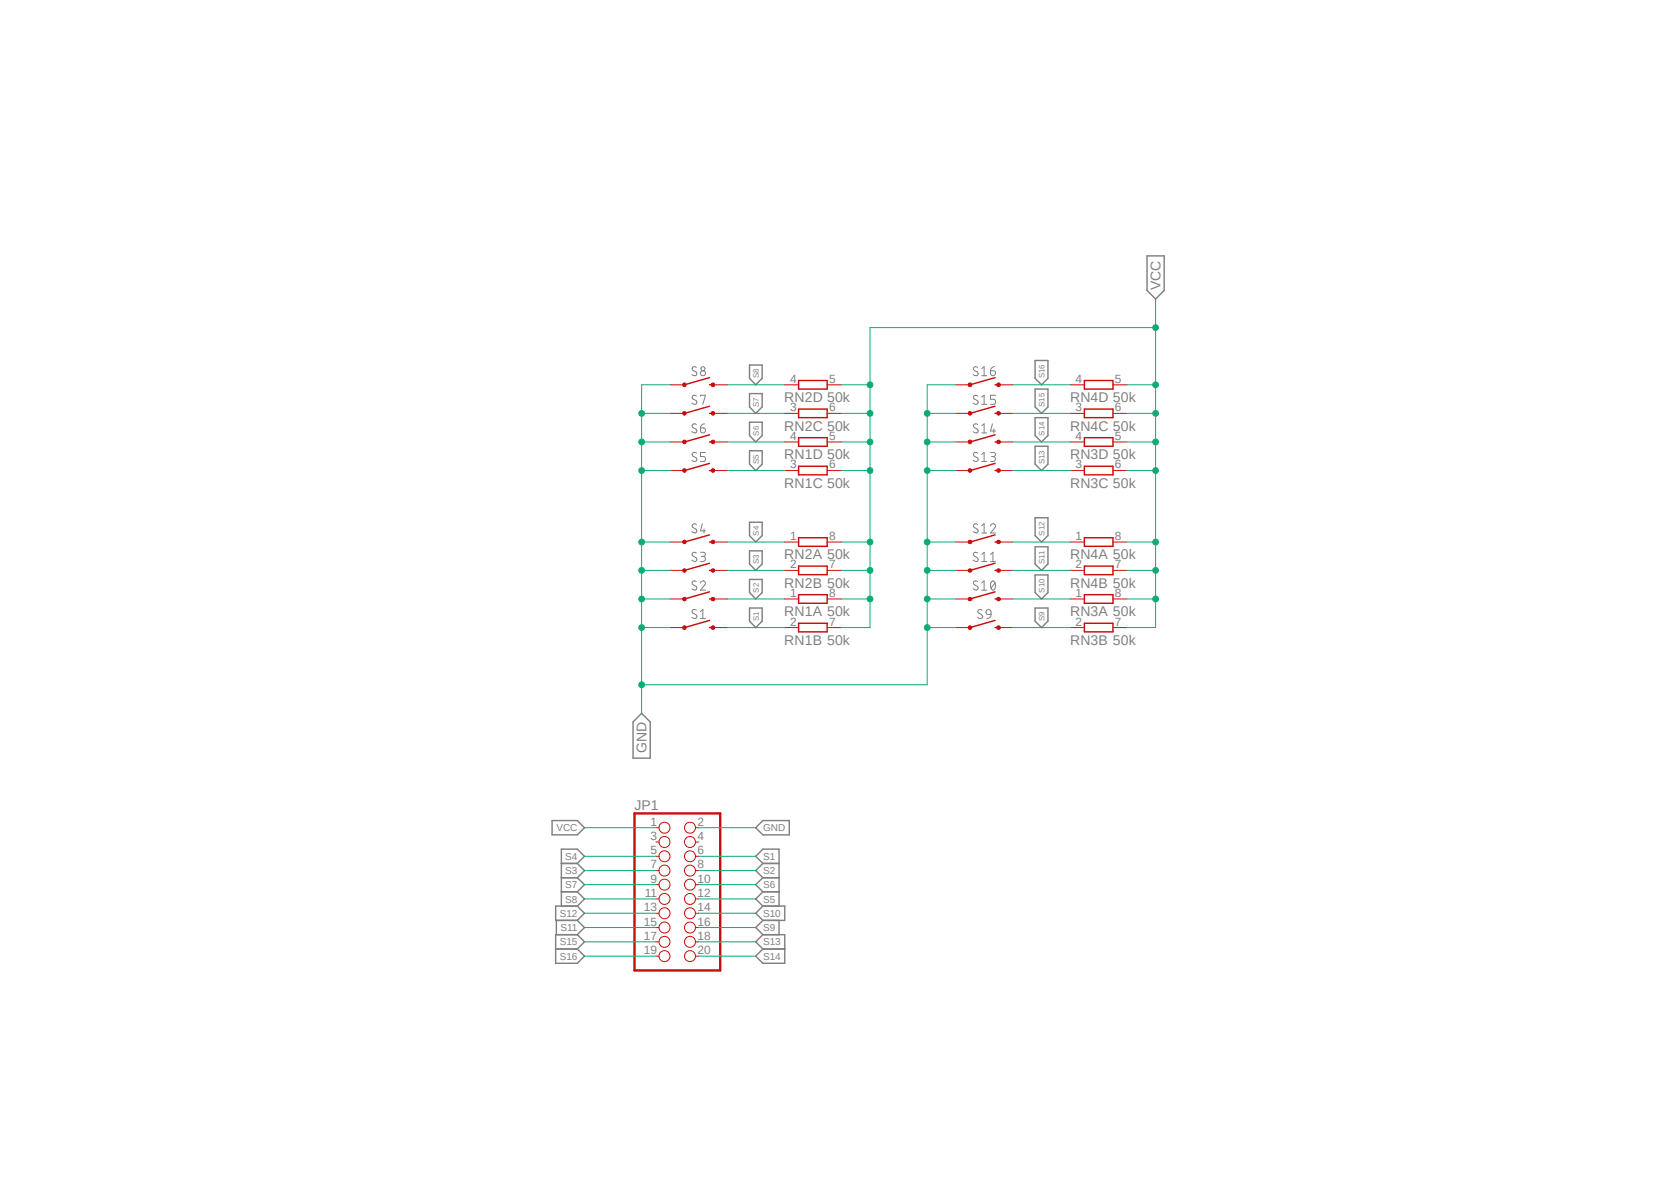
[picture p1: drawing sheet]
<svg xmlns="http://www.w3.org/2000/svg" width="297mm" height="210mm" viewBox="0 0 297 210" stroke-linecap="round" stroke-linejoin="round" font-family="sans-serif">
<path d="M97.9 45.2l109.4 127.6M207.3 45.2l-109.4 127.6" fill="none" stroke="#fff" stroke-width=".18"/>
<g fill="none" stroke="#808080" stroke-width=".18">
<path d="M123.8 75.4a.41 .41 0 0 0-.6 0 .41 .41 0 0 0 0 .6l.5 .2a.37 .37 0 0 1 .2 .4 .37 .37 0 0 1-.4 .3l-.5-.2M123.8 70.4a.42 .42 0 0 0-.6-.2 .42 .42 0 0 0-.1 .6l.6 .4a.37 .37 0 0 1 .2 .4 .37 .37 0 0 1-.4 .2l-.5-.2M123.8 65.3a.42 .42 0 0 0-.6-.1 .42 .42 0 0 0-.1 .5l.6 .4a.37 .37 0 0 1 .2 .4 .37 .37 0 0 1-.4 .3l-.5-.3M124.5 76h.6a.46 .46 0 0 1 .3 .5 .46 .46 0 0 1-.5 .4 .46 .46 0 0 1-.4-.4zM124.5 70.4v-.2h.9l-.5 1.6M125.2 75.3a.72 .72 0 0 0-.7 .7M173.8 75.4a.41 .41 0 0 0-.6 0 .41 .41 0 0 0 0 .6l.5 .2a.37 .37 0 0 1 .2 .4 .37 .37 0 0 1-.4 .3l-.5-.2M173.8 70.4a.42 .42 0 0 0-.6-.2 .42 .42 0 0 0-.1 .6l.6 .4a.37 .37 0 0 1 .2 .4 .37 .37 0 0 1-.4 .2l-.5-.2M173.8 65.3a.42 .42 0 0 0-.6-.1 .42 .42 0 0 0-.1 .5l.6 .4a.37 .37 0 0 1 .2 .4 .37 .37 0 0 1-.4 .3l-.5-.3M174.5 65.5l.4-.3v1.6M174.5 70.6l.4-.4v1.6M174.5 75.6l.4-.3v1.6"/>
<path d="M174.5 76.9h.9M174.5 71.8h.9M174.5 66.8h.9M176.1 65.9h.5a.44 .44 0 0 1 .3 .4 .44 .44 0 0 1-.4 .4 .44 .44 0 0 1-.4-.4zM176.4 75.3l-.3 1.3h.9M176.7 76.2v.7M176.8 65.2a.72 .72 0 0 0-.7 .7M177 70.2h-.9v.8h.5a.45 .45 0 0 1 .4 .4 .45 .45 0 0 1-.4 .4h-.5M123.8 98.3a.42 .42 0 0 0-.6-.2 .42 .42 0 0 0-.1 .6l.6 .4a.37 .37 0 0 1 .2 .4 .37 .37 0 0 1-.4 .3l-.5-.3M123.8 93.2a.39 .39 0 0 0-.6-.1 .39 .39 0 0 0 0 .6l.5 .3a.37 .37 0 0 1 .2 .4 .37 .37 0 0 1-.4 .3l-.5-.3M123.8 80.5a.41 .41 0 0 0-.6 0 .41 .41 0 0 0 0 .6l.5 .2a.37 .37 0 0 1 .2 .4 .37 .37 0 0 1-.4 .3l-.5-.2M124.5 98.1h.6a.36 .36 0 0 1 .3 .4 .36 .36 0 0 1-.3 .3h-.4"/>
<path d="M124.8 93l-.3 1.3h.9M124.9 98.8a.47 .47 0 0 1 .5 .5 .47 .47 0 0 1-.5 .5h-.4M125.1 94v.7M125.4 80.4h-.9v.7h.6a.46 .46 0 0 1 .3 .5 .46 .46 0 0 1-.3 .4h-.6M173.8 98.3a.42 .42 0 0 0-.6-.2 .42 .42 0 0 0-.1 .6l.6 .4a.37 .37 0 0 1 .2 .4 .37 .37 0 0 1-.4 .3l-.5-.3M173.8 93.2a.39 .39 0 0 0-.6-.1 .39 .39 0 0 0 0 .6l.5 .3a.37 .37 0 0 1 .2 .4 .37 .37 0 0 1-.4 .3l-.5-.3M173.8 80.5a.41 .41 0 0 0-.6 0 .41 .41 0 0 0 0 .6l.5 .2a.37 .37 0 0 1 .2 .4 .37 .37 0 0 1-.4 .3l-.5-.2M174.5 99.8h.9M174.5 82h.9M174.5 80.7l.4-.3v1.6M174.5 93.4l.4-.4v1.7M174.5 98.5l.4-.4v1.7"/>
<path d="M174.5 94.7h.9M176.1 93.4a.43 .43 0 0 1 .6-.3 .43 .43 0 0 1 .1 .7l-.7 .9h.9M176.1 80.4h.7a.37 .37 0 0 1 .1 .5 .37 .37 0 0 1-.3 .2h-.4M176.1 99.8h.9M176.1 98.5l.4-.4v1.7M176.5 81.1a.45 .45 0 0 1 .4 .4 .45 .45 0 0 1-.2 .5h-.6M123.8 108.4a.42 .42 0 0 0-.6-.1 .42 .42 0 0 0-.1 .5l.6 .4a.37 .37 0 0 1 .2 .4 .37 .37 0 0 1-.4 .3l-.5-.2M123.8 103.3a.42 .42 0 0 0-.6-.1 .42 .42 0 0 0-.1 .6l.6 .4a.37 .37 0 0 1 .2 .4 .37 .37 0 0 1-.4 .3l-.5-.3M124.5 103.6a.44 .44 0 0 1 .6-.4 .44 .44 0 0 1 .2 .7l-.8 1h.9M124.5 108.7l.4-.4v1.6M124.5 109.9h.9M173.8 103.3a.42 .42 0 0 0-.6-.1 .42 .42 0 0 0-.1 .6l.6 .4a.37 .37 0 0 1 .2 .4 .37 .37 0 0 1-.4 .3l-.5-.3"/>
<path d="M174.5 104.9h.9M174.5 103.6l.4-.4v1.7M174.6 108.4a.42 .42 0 0 0-.6-.1 .42 .42 0 0 0-.1 .5l.7 .6v.3a.6 .6 0 0 1-.9 0M175.3 108.5a.49 .49 0 0 1 .8 0v.7l-.7-.1-.1-.3zM176.1 109.2a.72 .72 0 0 1-.7 .7M176.3 103.3l.2-.1a.96 .96 0 0 1 0 1.7 1.01 1.01 0 0 1-.2-1.6zM176.9 103.6l-.8 .9"/>
<circle cx="124.9" cy="66.3" r=".46"/>
<circle cx="124.9" cy="65.5" r=".37"/>
</g>
<g fill="none" stroke="#808080" stroke-width=".25">
<path d="M203.9 45.5h3v6.1l-1.5 1.5-1.5-1.5zM133.2 64.9h2.3v2.3l-1.2 1.2-1.1-1.2zM133.2 69.9h2.3v2.4l-1.2 1.1-1.1-1.1zM133.2 75h2.3v2.4l-1.2 1.1-1.1-1.1zM184 64.1h2.3v3.1l-1.2 1.2-1.1-1.2zM184 69.1h2.3v3.2l-1.2 1.1-1.1-1.1zM184 74.2h2.3v3.2l-1.2 1.1-1.1-1.1zM184 79.3h2.3v3.2l-1.2 1.1-1.1-1.1zM133.2 80.1h2.3v2.4l-1.2 1.1-1.1-1.1zM133.2 92.8h2.3v2.4l-1.2 1.1-1.1-1.1zM133.2 97.9h2.3v2.3l-1.2 1.1-1.1-1.1zM184 97.2h2.3v3l-1.2 1.1-1.1-1.1z"/>
<path d="M184 92h2.3v3.2l-1.2 1.1-1.1-1.1zM133.2 103h2.3v2.3l-1.2 1.1-1.1-1.1zM133.2 108h2.3v2.4l-1.2 1.1-1.1-1.1zM184 108h2.3v2.4l-1.2 1.1-1.1-1.1zM184 102.2h2.3v3.1l-1.2 1.1-1.1-1.1zM112.5 128.3l1.5-1.6 1.6 1.6v6.4h-3.1zM98.1 145.8h4.5l1.3 1.3-1.3 1.2h-4.5zM99.8 158.5h2.8M99.8 156h2.8M99.8 153.4h2.8M102.6 158.5l1.3 1.2-1.3 1.3M102.6 153.4l1.3-1.3-1.3-1.2h-2.8v10.1"/>
<path d="M102.6 156l1.3 1.2-1.3 1.3M102.6 153.4l1.3 1.3-1.3 1.3M135.6 158.5h2.9M135.6 156h2.9M135.6 156l-1.3 1.2 1.3 1.3M135.6 153.4l-1.3-1.3 1.3-1.2h2.9v10.1M135.6 158.5l-1.3 1.2 1.3 1.3M135.6 153.4h2.9M135.6 153.4l-1.3 1.3 1.3 1.3M135.6 145.8h4.7v2.5h-4.7l-1.3-1.2zM98.8 168.6h3.8M98.9 163.5v2.6"/>
<path d="M102.6 161h-3.8v2.5h3.8M102.6 166.1h-3.8v5.1h3.8l1.3-1.3-1.3-1.3M102.6 166.1l1.3 1.2-1.3 1.3M102.6 161l1.3 1.3-1.3 1.2M102.6 163.5l1.3 1.3-1.3 1.3M135.6 161h3.9v2.5h-3.9M135.6 166.1h3.9v5.1h-3.9l-1.3-1.3 1.3-1.3M135.6 168.6h3.9M135.6 166.1l-1.3 1.2 1.3 1.3M135.6 161l-1.3 1.3 1.3 1.2M135.6 163.5l-1.3 1.3 1.3 1.3M138.5 163.5v2.6"/>
</g>
<path d="M126.1 111.5h.6M126.1 110.2l-4.4 1.3" fill="none" stroke="#c90d0c" stroke-width=".25"/>
<path d="M121.4 111.3l.3-.1 .2 .1v.5h-.5z" fill-rule="evenodd" fill="#c90d0c"/>
<path d="M121.4 111.3l.3-.1 .2 .1v.5h-.5z" fill="none" stroke="#c90d0c" stroke-width=".18"/>
<path d="M126.5 111.3l.2-.1 .3 .1v.5h-.5z" fill-rule="evenodd" fill="#c90d0c"/>
<path d="M119.1 111.5h2.6M126.5 111.3l.2-.1 .3 .1v.5h-.5zM126.7 111.5h2.6" fill="none" stroke="#c90d0c" stroke-width=".18"/>
<path d="M126.1 106.4h.6M126.1 105.2l-4.4 1.2" fill="none" stroke="#c90d0c" stroke-width=".25"/>
<path d="M121.4 106.2h.5v.5h-.5z" fill-rule="evenodd" fill="#c90d0c"/>
<path d="M121.4 106.2h.5v.5h-.5z" fill="none" stroke="#c90d0c" stroke-width=".18"/>
<path d="M126.5 106.2h.5v.5h-.5z" fill-rule="evenodd" fill="#c90d0c"/>
<path d="M119.1 106.4h2.6M126.5 106.2h.5v.5h-.5zM126.7 106.4h2.6" fill="none" stroke="#c90d0c" stroke-width=".18"/>
<path d="M126.1 101.3h.6M126.1 100.1l-4.4 1.2" fill="none" stroke="#c90d0c" stroke-width=".25"/>
<path d="M121.4 101.1h.5v.5h-.5z" fill-rule="evenodd" fill="#c90d0c"/>
<path d="M121.4 101.1h.5v.5h-.5z" fill="none" stroke="#c90d0c" stroke-width=".18"/>
<path d="M126.5 101.1h.5v.5h-.5z" fill-rule="evenodd" fill="#c90d0c"/>
<path d="M119.1 101.3h2.6M126.5 101.1h.5v.5h-.5zM126.7 101.3h2.6" fill="none" stroke="#c90d0c" stroke-width=".18"/>
<path d="M126.1 96.3h.6M126.1 95l-4.4 1.3" fill="none" stroke="#c90d0c" stroke-width=".25"/>
<path d="M121.4 96.1h.5v.4h-.5z" fill-rule="evenodd" fill="#c90d0c"/>
<path d="M121.4 96.1h.5v.4h-.5z" fill="none" stroke="#c90d0c" stroke-width=".18"/>
<path d="M126.5 96.1h.5v.4h-.5z" fill-rule="evenodd" fill="#c90d0c"/>
<path d="M119.1 96.3h2.6M126.5 96.1h.5v.4h-.5zM126.7 96.3h2.6" fill="none" stroke="#c90d0c" stroke-width=".18"/>
<path d="M126.1 83.6h.6M126.1 82.3l-4.4 1.3" fill="none" stroke="#c90d0c" stroke-width=".25"/>
<path d="M121.4 83.4h.5v.4l-.2 .1-.3-.1z" fill-rule="evenodd" fill="#c90d0c"/>
<path d="M121.4 83.4h.5v.4l-.2 .1-.3-.1z" fill="none" stroke="#c90d0c" stroke-width=".18"/>
<path d="M126.5 83.4h.5v.4l-.3 .1-.2-.1z" fill-rule="evenodd" fill="#c90d0c"/>
<path d="M119.1 83.6h2.6M126.5 83.4h.5v.4l-.3 .1-.2-.1zM126.7 83.6h2.6" fill="none" stroke="#c90d0c" stroke-width=".18"/>
<path d="M126.1 78.5h.6M126.1 77.3l-4.4 1.2" fill="none" stroke="#c90d0c" stroke-width=".25"/>
<path d="M121.4 78.3h.5v.4l-.2 .2-.3-.2z" fill-rule="evenodd" fill="#c90d0c"/>
<path d="M121.4 78.3h.5v.4l-.2 .2-.3-.2z" fill="none" stroke="#c90d0c" stroke-width=".18"/>
<path d="M126.5 78.3h.5v.4l-.3 .2-.2-.2z" fill-rule="evenodd" fill="#c90d0c"/>
<path d="M119.1 78.5h2.6M126.5 78.3h.5v.4l-.3 .2-.2-.2zM126.7 78.5h2.6" fill="none" stroke="#c90d0c" stroke-width=".18"/>
<path d="M126.1 73.4h.6M126.1 72.2l-4.4 1.2" fill="none" stroke="#c90d0c" stroke-width=".25"/>
<path d="M121.4 73.2h.5v.5l-.2 .1-.3-.1z" fill-rule="evenodd" fill="#c90d0c"/>
<path d="M121.4 73.2h.5v.5l-.2 .1-.3-.1z" fill="none" stroke="#c90d0c" stroke-width=".18"/>
<path d="M126.5 73.2h.5v.5l-.3 .1-.2-.1z" fill-rule="evenodd" fill="#c90d0c"/>
<path d="M119.1 73.4h2.6M126.5 73.2h.5v.5l-.3 .1-.2-.1zM126.7 73.4h2.6" fill="none" stroke="#c90d0c" stroke-width=".18"/>
<path d="M126.1 68.4h.6M126.1 67.1l-4.4 1.3" fill="none" stroke="#c90d0c" stroke-width=".25"/>
<circle cx="121.7" cy="68.4" r=".34" fill="#c90d0c"/>
<circle cx="121.7" cy="68.4" r=".34" fill="none" stroke="#c90d0c" stroke-width=".18"/>
<circle cx="126.7" cy="68.4" r=".34" fill="#c90d0c"/>
<g fill="none" stroke="#c90d0c" stroke-width=".18">
<path d="M119.1 68.4h2.6M126.7 68.4h2.6"/>
<circle cx="126.7" cy="68.4" r=".34"/>
</g>
<path d="M176.9 111.5h.6M176.9 110.2l-4.5 1.3" fill="none" stroke="#c90d0c" stroke-width=".25"/>
<path d="M172.2 111.3l.2-.1 .2 .1 .2 .2-.2 .3h-.4z" fill-rule="evenodd" fill="#c90d0c"/>
<path d="M172.2 111.3l.2-.1 .2 .1 .2 .2-.2 .3h-.4z" fill="none" stroke="#c90d0c" stroke-width=".18"/>
<path d="M177.2 111.3l.3-.1 .2 .1 .1 .2-.1 .3h-.5z" fill-rule="evenodd" fill="#c90d0c"/>
<path d="M169.9 111.5h2.5M177.2 111.3l.3-.1 .2 .1 .1 .2-.1 .3h-.5zM177.5 111.5h2.5" fill="none" stroke="#c90d0c" stroke-width=".18"/>
<path d="M176.9 106.4h.6M176.9 105.2l-4.5 1.2" fill="none" stroke="#c90d0c" stroke-width=".25"/>
<path d="M172.2 106.2h.4l.2 .2-.2 .3h-.4z" fill-rule="evenodd" fill="#c90d0c"/>
<path d="M172.2 106.2h.4l.2 .2-.2 .3h-.4z" fill="none" stroke="#c90d0c" stroke-width=".18"/>
<path d="M177.2 106.2h.5l.1 .2-.1 .3h-.5z" fill-rule="evenodd" fill="#c90d0c"/>
<path d="M169.9 106.4h2.5M177.2 106.2h.5l.1 .2-.1 .3h-.5zM177.5 106.4h2.5" fill="none" stroke="#c90d0c" stroke-width=".18"/>
<path d="M176.9 101.3h.6M176.9 100.1l-4.5 1.2" fill="none" stroke="#c90d0c" stroke-width=".25"/>
<path d="M172.2 101.1h.4l.2 .2-.2 .3h-.4z" fill-rule="evenodd" fill="#c90d0c"/>
<path d="M172.2 101.1h.4l.2 .2-.2 .3h-.4z" fill="none" stroke="#c90d0c" stroke-width=".18"/>
<path d="M177.2 101.1h.5l.1 .2-.1 .3h-.5z" fill-rule="evenodd" fill="#c90d0c"/>
<path d="M169.9 101.3h2.5M177.2 101.1h.5l.1 .2-.1 .3h-.5zM177.5 101.3h2.5" fill="none" stroke="#c90d0c" stroke-width=".18"/>
<path d="M176.9 96.3h.6M176.9 95l-4.5 1.3" fill="none" stroke="#c90d0c" stroke-width=".25"/>
<path d="M172.2 96.1h.4l.2 .2-.2 .2h-.4z" fill-rule="evenodd" fill="#c90d0c"/>
<path d="M172.2 96.1h.4l.2 .2-.2 .2h-.4z" fill="none" stroke="#c90d0c" stroke-width=".18"/>
<path d="M177.2 96.1h.5l.1 .2-.1 .2h-.5z" fill-rule="evenodd" fill="#c90d0c"/>
<path d="M169.9 96.3h2.5M177.2 96.1h.5l.1 .2-.1 .2h-.5zM177.5 96.3h2.5" fill="none" stroke="#c90d0c" stroke-width=".18"/>
<path d="M176.9 83.6h.6M176.9 82.3l-4.5 1.3" fill="none" stroke="#c90d0c" stroke-width=".25"/>
<path d="M172.2 83.4h.4l.2 .2-.2 .2-.2 .1-.2-.1z" fill-rule="evenodd" fill="#c90d0c"/>
<path d="M172.2 83.4h.4l.2 .2-.2 .2-.2 .1-.2-.1z" fill="none" stroke="#c90d0c" stroke-width=".18"/>
<path d="M177.2 83.4h.5l.1 .2-.1 .2-.2 .1-.3-.1z" fill-rule="evenodd" fill="#c90d0c"/>
<path d="M169.9 83.6h2.5M177.2 83.4h.5l.1 .2-.1 .2-.2 .1-.3-.1zM177.5 83.6h2.5" fill="none" stroke="#c90d0c" stroke-width=".18"/>
<path d="M176.9 78.5h.6M176.9 77.3l-4.5 1.2" fill="none" stroke="#c90d0c" stroke-width=".25"/>
<path d="M172.2 78.3h.4l.2 .2-.2 .2-.2 .2-.2-.2z" fill-rule="evenodd" fill="#c90d0c"/>
<path d="M172.2 78.3h.4l.2 .2-.2 .2-.2 .2-.2-.2z" fill="none" stroke="#c90d0c" stroke-width=".18"/>
<path d="M177.2 78.3h.5l.1 .2-.1 .2-.2 .2-.3-.2z" fill-rule="evenodd" fill="#c90d0c"/>
<path d="M169.9 78.5h2.5M177.2 78.3h.5l.1 .2-.1 .2-.2 .2-.3-.2zM177.5 78.5h2.5" fill="none" stroke="#c90d0c" stroke-width=".18"/>
<path d="M176.9 73.4h.6M176.9 72.2l-4.5 1.2" fill="none" stroke="#c90d0c" stroke-width=".25"/>
<path d="M172.2 73.2h.4l.2 .2-.2 .3-.2 .1-.2-.1z" fill-rule="evenodd" fill="#c90d0c"/>
<path d="M172.2 73.2h.4l.2 .2-.2 .3-.2 .1-.2-.1z" fill="none" stroke="#c90d0c" stroke-width=".18"/>
<path d="M177.2 73.2h.5l.1 .2-.1 .3-.2 .1-.3-.1z" fill-rule="evenodd" fill="#c90d0c"/>
<path d="M169.9 73.4h2.5M177.2 73.2h.5l.1 .2-.1 .3-.2 .1-.3-.1zM177.5 73.4h2.5" fill="none" stroke="#c90d0c" stroke-width=".18"/>
<path d="M176.9 68.4h.6M176.9 67.1l-4.5 1.3" fill="none" stroke="#c90d0c" stroke-width=".25"/>
<path d="M172.2 68.1h.4l.2 .3-.2 .2h-.4z" fill-rule="evenodd" fill="#c90d0c"/>
<path d="M172.2 68.1h.4l.2 .3-.2 .2h-.4z" fill="none" stroke="#c90d0c" stroke-width=".18"/>
<path d="M177.2 68.1h.5l.1 .3-.1 .2h-.5z" fill-rule="evenodd" fill="#c90d0c"/>
<g fill="none" stroke="#c90d0c" stroke-width=".18">
<path d="M139.4 68.4h2.5M139.4 78.5h2.5M139.4 73.4h2.5M147 68.4h2.6M147 78.5h2.6M147 73.4h2.6M169.9 68.4h2.5M177.2 68.1h.5l.1 .3-.1 .2h-.5zM177.5 68.4h2.5M190.2 68.4h2.5M190.2 78.5h2.5M190.2 73.4h2.5"/>
<path d="M197.8 68.4h2.5M197.8 78.5h2.5M197.8 73.4h2.5M139.4 83.6h2.5M139.4 96.3h2.5M147 83.6h2.6M147 96.3h2.6M190.2 83.6h2.5M190.2 96.3h2.5M197.8 83.6h2.5M197.8 96.3h2.5M139.4 106.4h2.5"/>
<path d="M139.4 111.5h2.5M139.4 101.3h2.5M147 106.4h2.6M147 111.5h2.6M147 101.3h2.6M190.2 106.4h2.5M190.2 111.5h2.5M190.2 101.3h2.5M197.8 106.4h2.5M197.8 111.5h2.5M197.8 101.3h2.5M116.6 147.1h.5"/>
<path d="M116.6 149.6h.5M116.6 152.1h.5M116.6 154.7h.5M116.6 157.2h.5M116.6 159.7h.5M123.6 147.1h.6M123.6 149.6h.6M123.6 152.1h.6M123.6 154.7h.6M123.6 157.2h.6M123.6 159.7h.6M116.6 162.3h.5"/>
<path d="M116.6 164.8h.5M116.6 167.3h.5M116.6 169.9h.5M123.6 162.3h.6M123.6 164.8h.6M123.6 167.3h.6M123.6 169.9h.6"/>
<circle cx="118.1" cy="149.6" r=".98"/>
<circle cx="118.1" cy="147.1" r=".98"/>
<circle cx="118.1" cy="154.7" r=".98"/>
<circle cx="118.1" cy="157.2" r=".98"/>
<circle cx="118.1" cy="159.7" r=".98"/>
<circle cx="118.1" cy="152.1" r=".98"/>
<circle cx="122.6" cy="149.6" r=".98"/>
<circle cx="122.6" cy="157.2" r=".98"/>
<circle cx="122.6" cy="147.1" r=".98"/>
<circle cx="122.6" cy="159.7" r=".98"/>
<circle cx="122.6" cy="154.7" r=".98"/>
<circle cx="122.6" cy="152.1" r=".98"/>
<circle cx="118.1" cy="169.9" r=".98"/>
<circle cx="118.1" cy="162.3" r=".98"/>
<circle cx="118.1" cy="167.3" r=".98"/>
<circle cx="118.1" cy="164.8" r=".98"/>
<circle cx="122.6" cy="162.3" r=".98"/>
<circle cx="122.6" cy="164.8" r=".98"/>
<circle cx="122.6" cy="167.3" r=".98"/>
<circle cx="122.6" cy="169.9" r=".98"/>
</g>
<g fill="none" stroke="#c90d0c" stroke-width=".25">
<path d="M141.9 67.6h5.1v1.5h-5.1zM141.9 72.7h5.1v1.5h-5.1zM141.9 77.8h5.1v1.5h-5.1zM192.7 77.8h5.1v1.5h-5.1zM192.7 72.7h5.1v1.5h-5.1zM192.7 67.6h5.1v1.5h-5.1zM141.9 82.8h5.1v1.6h-5.1zM141.9 95.5h5.1v1.6h-5.1zM192.7 82.8h5.1v1.6h-5.1zM192.7 95.5h5.1v1.6h-5.1zM141.9 105.7h5.1v1.5h-5.1zM141.9 100.6h5.1v1.5h-5.1z"/>
<path d="M141.9 110.7h5.1v1.6h-5.1zM192.7 105.7h5.1v1.5h-5.1zM192.7 110.7h5.1v1.6h-5.1zM192.7 100.6h5.1v1.5h-5.1z"/>
</g>
<path d="M112.8 144.5h15.2v27.9h-15.2z" fill="none" stroke="#c90d0c" stroke-width=".42"/>
<g fill="none" stroke="#0dab76" stroke-width=".18">
<path d="M205.4 53.1v5.1h-50.8v53.3M129.3 68.4h10.1M129.3 73.4h10.1M129.3 78.5h10.1M180 68.4h10.2M180 73.4h10.2M180 78.5h10.2M129.3 83.6h10.1M129.3 96.3h10.1M180 83.6h10.2M180 96.3h10.2M129.3 101.3h10.1"/>
<path d="M129.3 106.4h10.1M129.3 111.5h10.1M180 101.3h10.2M180 106.4h10.2M180 111.5h10.2M103.9 159.7h12.7M103.9 157.2h12.7M103.9 152.1h12.7M103.9 154.7h12.7M124.2 159.7h10.1M124.2 157.2h10.1M124.2 152.1h10.1"/>
<path d="M124.2 154.7h10.1M103.9 169.9h12.7M103.9 167.3h12.7M103.9 162.3h12.7M103.9 164.8h12.7M124.2 169.9h10.1M124.2 167.3h10.1M124.2 162.3h10.1M124.2 164.8h10.1"/>
</g>
<circle cx="205.4" cy="58.2" r=".51" fill="#0dab76"/>
<g fill="none" stroke="#0dab76" stroke-width=".18">
<path d="M149.6 106.4h5"/>
<circle cx="205.4" cy="58.2" r=".51"/>
</g>
<circle cx="154.6" cy="106.4" r=".51" fill="#0dab76"/>
<g fill="none" stroke="#0dab76" stroke-width=".18">
<path d="M149.6 78.5h5M149.6 111.5h5"/>
<circle cx="154.6" cy="106.4" r=".51"/>
</g>
<circle cx="154.6" cy="78.5" r=".51" fill="#0dab76"/>
<g fill="none" stroke="#0dab76" stroke-width=".18">
<path d="M149.6 83.6h5"/>
<circle cx="154.6" cy="78.5" r=".51"/>
</g>
<circle cx="154.6" cy="83.6" r=".51" fill="#0dab76"/>
<g fill="none" stroke="#0dab76" stroke-width=".18">
<path d="M149.6 96.3h5"/>
<circle cx="154.6" cy="83.6" r=".51"/>
</g>
<circle cx="154.6" cy="96.3" r=".51" fill="#0dab76"/>
<g fill="none" stroke="#0dab76" stroke-width=".18">
<path d="M149.6 101.3h5"/>
<circle cx="154.6" cy="96.3" r=".51"/>
</g>
<circle cx="154.6" cy="101.3" r=".51" fill="#0dab76"/>
<g fill="none" stroke="#0dab76" stroke-width=".18">
<path d="M149.6 68.4h5"/>
<circle cx="154.6" cy="101.3" r=".51"/>
</g>
<circle cx="154.6" cy="68.4" r=".51" fill="#0dab76"/>
<g fill="none" stroke="#0dab76" stroke-width=".18">
<path d="M149.6 73.4h5"/>
<circle cx="154.6" cy="68.4" r=".51"/>
</g>
<circle cx="154.6" cy="73.4" r=".51" fill="#0dab76"/>
<g fill="none" stroke="#0dab76" stroke-width=".18">
<path d="M205.4 58.2v53.3M200.3 68.4h5.1"/>
<circle cx="154.6" cy="73.4" r=".51"/>
</g>
<circle cx="205.4" cy="68.4" r=".51" fill="#0dab76"/>
<g fill="none" stroke="#0dab76" stroke-width=".18">
<path d="M200.3 73.4h5.1"/>
<circle cx="205.4" cy="68.4" r=".51"/>
</g>
<circle cx="205.4" cy="73.4" r=".51" fill="#0dab76"/>
<g fill="none" stroke="#0dab76" stroke-width=".18">
<path d="M200.3 78.5h5.1"/>
<circle cx="205.4" cy="73.4" r=".51"/>
</g>
<circle cx="205.4" cy="78.5" r=".51" fill="#0dab76"/>
<g fill="none" stroke="#0dab76" stroke-width=".18">
<path d="M200.3 83.6h5.1"/>
<circle cx="205.4" cy="78.5" r=".51"/>
</g>
<circle cx="205.4" cy="83.6" r=".51" fill="#0dab76"/>
<g fill="none" stroke="#0dab76" stroke-width=".18">
<path d="M200.3 96.3h5.1"/>
<circle cx="205.4" cy="83.6" r=".51"/>
</g>
<circle cx="205.4" cy="96.3" r=".51" fill="#0dab76"/>
<g fill="none" stroke="#0dab76" stroke-width=".18">
<path d="M200.3 101.3h5.1"/>
<circle cx="205.4" cy="96.3" r=".51"/>
</g>
<circle cx="205.4" cy="101.3" r=".51" fill="#0dab76"/>
<g fill="none" stroke="#0dab76" stroke-width=".18">
<path d="M200.3 106.4h5.1"/>
<circle cx="205.4" cy="101.3" r=".51"/>
</g>
<circle cx="205.4" cy="106.4" r=".51" fill="#0dab76"/>
<g fill="none" stroke="#0dab76" stroke-width=".18">
<path d="M114 73.4h5.1M119.1 68.4h-5.1v53.3h50.8v-53.3h5.1M200.3 111.5h5.1M103.9 147.1h12.7"/>
<circle cx="205.4" cy="106.4" r=".51"/>
</g>
<circle cx="114" cy="73.4" r=".51" fill="#0dab76"/>
<g fill="none" stroke="#0dab76" stroke-width=".18">
<path d="M114 78.5h5.1"/>
<circle cx="114" cy="73.4" r=".51"/>
</g>
<circle cx="114" cy="78.5" r=".51" fill="#0dab76"/>
<g fill="none" stroke="#0dab76" stroke-width=".18">
<path d="M114 83.6h5.1"/>
<circle cx="114" cy="78.5" r=".51"/>
</g>
<circle cx="114" cy="83.6" r=".51" fill="#0dab76"/>
<g fill="none" stroke="#0dab76" stroke-width=".18">
<path d="M114 96.3h5.1"/>
<circle cx="114" cy="83.6" r=".51"/>
</g>
<circle cx="114" cy="96.3" r=".51" fill="#0dab76"/>
<g fill="none" stroke="#0dab76" stroke-width=".18">
<path d="M114 101.3h5.1"/>
<circle cx="114" cy="96.3" r=".51"/>
</g>
<circle cx="114" cy="101.3" r=".51" fill="#0dab76"/>
<g fill="none" stroke="#0dab76" stroke-width=".18">
<path d="M114 106.4h5.1"/>
<circle cx="114" cy="101.3" r=".51"/>
</g>
<circle cx="114" cy="106.4" r=".51" fill="#0dab76"/>
<g fill="none" stroke="#0dab76" stroke-width=".18">
<path d="M114 111.5h5.1"/>
<circle cx="114" cy="106.4" r=".51"/>
</g>
<circle cx="114" cy="111.5" r=".51" fill="#0dab76"/>
<g fill="none" stroke="#0dab76" stroke-width=".18">
<path d="M164.8 111.5h5.1"/>
<circle cx="114" cy="111.5" r=".51"/>
</g>
<circle cx="164.8" cy="111.5" r=".51" fill="#0dab76"/>
<g fill="none" stroke="#0dab76" stroke-width=".18">
<path d="M164.8 106.4h5.1"/>
<circle cx="164.8" cy="111.5" r=".51"/>
</g>
<circle cx="164.8" cy="106.4" r=".51" fill="#0dab76"/>
<g fill="none" stroke="#0dab76" stroke-width=".18">
<path d="M164.8 101.3h5.1"/>
<circle cx="164.8" cy="106.4" r=".51"/>
</g>
<circle cx="164.8" cy="101.3" r=".51" fill="#0dab76"/>
<g fill="none" stroke="#0dab76" stroke-width=".18">
<path d="M164.8 96.3h5.1"/>
<circle cx="164.8" cy="101.3" r=".51"/>
</g>
<circle cx="164.8" cy="96.3" r=".51" fill="#0dab76"/>
<g fill="none" stroke="#0dab76" stroke-width=".18">
<path d="M164.8 83.6h5.1"/>
<circle cx="164.8" cy="96.3" r=".51"/>
</g>
<circle cx="164.8" cy="83.6" r=".51" fill="#0dab76"/>
<g fill="none" stroke="#0dab76" stroke-width=".18">
<path d="M164.8 78.5h5.1"/>
<circle cx="164.8" cy="83.6" r=".51"/>
</g>
<circle cx="164.8" cy="78.5" r=".51" fill="#0dab76"/>
<g fill="none" stroke="#0dab76" stroke-width=".18">
<path d="M164.8 73.4h5.1"/>
<circle cx="164.8" cy="78.5" r=".51"/>
</g>
<circle cx="164.8" cy="73.4" r=".51" fill="#0dab76"/>
<g fill="none" stroke="#0dab76" stroke-width=".18">
<path d="M114 121.7v5"/>
<circle cx="164.8" cy="73.4" r=".51"/>
</g>
<circle cx="114" cy="121.7" r=".51" fill="#0dab76"/>
<g fill="none" stroke="#0dab76" stroke-width=".18">
<path d="M124.2 147.1h10.1"/>
<circle cx="114" cy="121.7" r=".51"/>
</g>
<g font-size="2.5" fill="#808080">
<text x="206.3" y="51.6" transform="rotate(-90 206.3 51.6)">VCC</text>
<text x="139.4" y="71.4">RN2D 50k</text>
<text x="190.2" y="71.4">RN4D 50k</text>
<text x="139.4" y="76.5">RN2C 50k</text>
<text x="190.2" y="76.5">RN4C 50k</text>
<text x="139.4" y="81.6">RN1D 50k</text>
<text x="190.2" y="81.6">RN3D 50k</text>
<text x="139.4" y="86.7">RN1C 50k</text>
<text x="190.2" y="86.7">RN3C 50k</text>
<text x="139.4" y="99.3">RN2A 50k</text>
<text x="190.2" y="99.3">RN4A 50k</text>
<text x="139.4" y="104.4">RN2B 50k</text>
<text x="190.2" y="104.4">RN4B 50k</text>
<text x="139.4" y="109.5">RN1A 50k</text>
<text x="190.2" y="109.5">RN3A 50k</text>
<text x="139.4" y="114.6">RN1B 50k</text>
<text x="190.2" y="114.6">RN3B 50k</text>
<text x="114.9" y="133.9" transform="rotate(-90 114.9 133.9)">GND</text>
<text x="112.8" y="143.9">JP1</text>
</g>
<g font-size="2.1" fill="#808080">
<text x="140.4" y="68">4</text>
<text x="147.4" y="68">5</text>
<text x="191.2" y="68">4</text>
<text x="198.2" y="68">5</text>
<text x="140.4" y="73.1">3</text>
<text x="147.4" y="73.1">6</text>
<text x="191.2" y="73.1">3</text>
<text x="198.2" y="73.1">6</text>
<text x="140.4" y="83.2">3</text>
<text x="140.4" y="78.1">4</text>
<text x="147.4" y="83.2">6</text>
<text x="147.4" y="78.1">5</text>
<text x="191.2" y="83.2">3</text>
<text x="191.2" y="78.1">4</text>
<text x="198.2" y="83.2">6</text>
<text x="198.2" y="78.1">5</text>
<text x="140.4" y="95.9">1</text>
<text x="147.4" y="95.9">8</text>
<text x="191.2" y="95.9">1</text>
<text x="198.2" y="95.9">8</text>
<text x="140.4" y="101">2</text>
<text x="147.4" y="101">7</text>
<text x="191.2" y="101">2</text>
<text x="198.2" y="101">7</text>
<text x="140.4" y="106.1">1</text>
<text x="147.4" y="106.1">8</text>
<text x="191.2" y="106.1">1</text>
<text x="198.2" y="106.1">8</text>
<text x="140.4" y="111.2">2</text>
<text x="147.4" y="111.2">7</text>
<text x="191.2" y="111.2">2</text>
<text x="198.2" y="111.2">7</text>
<text x="115.6" y="146.7">1</text>
<text x="115.6" y="149.2">3</text>
<text x="124" y="146.7">2</text>
<text x="124" y="149.2">4</text>
<text x="115.6" y="151.8">5</text>
<text x="115.6" y="154.3">7</text>
<text x="124" y="151.8">6</text>
<text x="124" y="154.3">8</text>
<text x="114.4" y="161.9">13</text>
<text x="114.6" y="159.4">11</text>
<text x="115.6" y="156.8">9</text>
<text x="124" y="161.9">14</text>
<text x="124" y="159.4">12</text>
<text x="124" y="156.8">10</text>
<text x="114.4" y="164.5">15</text>
<text x="114.4" y="167">17</text>
<text x="124" y="164.5">16</text>
<text x="124" y="167">18</text>
<text x="114.4" y="169.5">19</text>
<text x="124" y="169.5">20</text>
</g>
<g font-size="1.8" fill="#808080">
<text x="98.9" y="147.7">VCC</text>
<text x="135.6" y="147.7">GND</text>
<text x="100.5" y="152.8">S4</text>
<text x="100.5" y="155.3">S3</text>
<text x="135.6" y="155.3">S2</text>
<text x="135.6" y="152.8">S1</text>
<text x="100.5" y="160.4">S8</text>
<text x="100.5" y="157.9">S7</text>
<text x="135.6" y="157.9">S6</text>
<text x="135.6" y="160.4">S5</text>
<text x="99.5" y="168">S15</text>
<text x="99.5" y="162.9">S12</text>
<text x="99.6" y="165.4">S11</text>
<text x="135.6" y="168">S13</text>
<text x="135.6" y="162.9">S10</text>
<text x="135.6" y="165.4">S9</text>
<text x="99.5" y="170.5">S16</text>
<text x="135.6" y="170.5">S14</text>
</g>
<g font-size="1.4" fill="#808080">
<text x="134.9" y="67.2" transform="rotate(-90 134.9 67.2)">S8</text>
<text x="185.6" y="67.2" transform="rotate(-90 185.6 67.2)">S16</text>
<text x="134.9" y="77.4" transform="rotate(-90 134.9 77.4)">S6</text>
<text x="134.9" y="72.3" transform="rotate(-90 134.9 72.3)">S7</text>
<text x="185.6" y="77.4" transform="rotate(-90 185.6 77.4)">S14</text>
<text x="185.6" y="72.3" transform="rotate(-90 185.6 72.3)">S15</text>
<text x="134.9" y="82.5" transform="rotate(-90 134.9 82.5)">S5</text>
<text x="185.6" y="82.5" transform="rotate(-90 185.6 82.5)">S13</text>
<text x="134.9" y="95.2" transform="rotate(-90 134.9 95.2)">S4</text>
<text x="185.6" y="95.2" transform="rotate(-90 185.6 95.2)">S12</text>
<text x="134.9" y="100.2" transform="rotate(-90 134.9 100.2)">S3</text>
<text x="185.6" y="100.2" transform="rotate(-90 185.6 100.2)">S11</text>
<text x="134.9" y="105.3" transform="rotate(-90 134.9 105.3)">S2</text>
<text x="185.6" y="105.3" transform="rotate(-90 185.6 105.3)">S10</text>
<text x="134.9" y="110.4" transform="rotate(-90 134.9 110.4)">S1</text>
<text x="185.6" y="110.4" transform="rotate(-90 185.6 110.4)">S9</text>
</g>
</svg>
